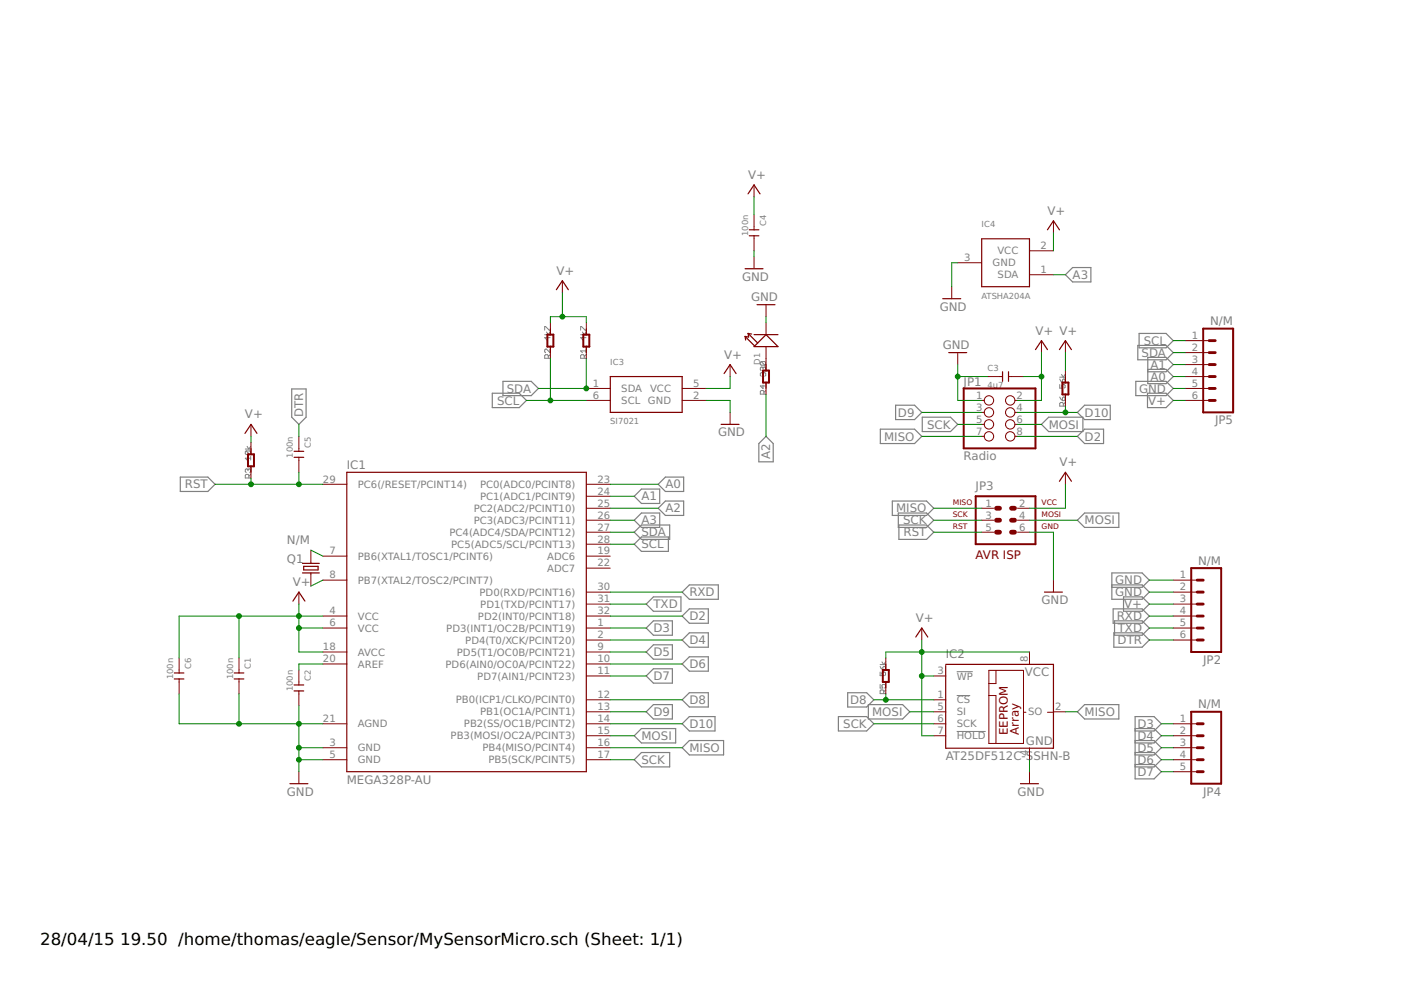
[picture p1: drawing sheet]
<svg xmlns="http://www.w3.org/2000/svg" width="297mm" height="210mm" viewBox="0 0 297 210" stroke-linecap="round" stroke-linejoin="round" font-family="sans-serif">
<g fill="none" stroke="#808080" stroke-width=".21">
<path d="M115.5 71h1.1M115.5 70v-.8l1.1 .8M115.9 70.4l.3 .6 .4-.6M116.1 71.4v.8l-.6-.6h1.1M116.2 76v-.6l-.1-.2h-.4l-.2 .2v.6h1.1M116.6 74v.8l-.7-.8-.4 .2v.4l.2 .2M116.6 75.2l-.4 .4M123.1 71h1.1M123.1 70v-.8l1.1 .8M123.5 70.4l.4 .6 .3-.6M123.7 71.4v.8l-.6-.6h1.1M123.9 76v-.6l-.2-.2h-.4l-.2 .2v.6h1.1"/>
<path d="M124.2 75.2l-.3 .4M124.2 74.4h-1.1l.4 .4M124.2 74v.8M161.4 76.7l-.2 .2v.3l.2 .2h.8M161.4 76.7h.8l.1 .2v.3l-.1 .2M161.4 76.7l.8 .7M161.8 79.2l-.2-.2-.4 .2v.4l.2 .2M161.8 78l-.2-.2-.4 .2v.4l.2 .2M161.8 79.2l.2-.2 .3 .2v.4l-.1 .2M161.8 78v.2M161.8 79.2v.2M161.8 78l.2-.2 .3 .2v.4l-.1 .2"/>
<path d="M224.7 80h1.1M225.1 79.4l.3 .6 .4-.6M52 95.2h1.1M52.2 95.6h.8l.1 .2v.4l-.1 .2M52.2 95.6l-.2 .2v.4l.2 .2h.8M52.2 95.6l.8 .8M52.4 94.6l.4 .6 .3-.6M52.6 99.6l.2-.2 .3 .2v.4l-.1 .2M52.6 99.6l-.2-.2-.4 .2v.4l.2 .2M52.6 99.6v.2M53.1 97.2h-1.1l.4 .3M53.1 96.8v.7"/>
<path d="M161.8 81.6v.8l-.6-.6h1.1M162 83.6v-.6l-.2-.2h-.4l-.2 .2v.6h1.1M162.3 82.8l-.3 .4M224.7 81.5v.8h.6l-.2-.4 .2-.4h.3l.2 .2v.4l-.2 .2M224.7 80.4l.6 .7M224.7 84.2l.6 .7M225.3 80.6l.1-.2 .4 .2v.3l-.2 .2h-.3zM225.3 84.4l.1-.2 .4 .2v.4l-.2 .1h-.3zM225.4 86.1v-.6l-.1-.2h-.4l-.2 .2v.6h1.1M225.8 85.3l-.4 .4M52.8 101.3v-.5l-.2-.2h-.4l-.2 .2v.5h1.1M53.1 100.6l-.3 .4"/>
<path d="M186.6 142.5v.8h.6l-.2-.4 .2-.4h.4l.1 .2v.4l-.1 .2M186.6 145.1v.8h.6l-.2-.4 .2-.4h.4l.1 .2v.4l-.1 .2M186.6 141.3l.6 .8M186.6 140.9h1.1M187 140.3l.4 .6 .3-.6M187.2 141.5l.2-.2 .3 .2v.4l-.1 .2h-.4zM187.4 147.1v-.6l-.2-.2h-.4l-.2 .2v.6h1.1M187.7 146.3l-.3 .4M202.8 147.5h2.9M202.8 155.1h6.2M202.8 142.4h3.4"/>
</g>
<g fill="none" stroke="#808080" stroke-width=".25">
<path d="M225.9 58.3l1.5-1.6h3.9v3.1h-3.9zM241.2 73.2h6l1.6 1.6-1.6 1.5h-6zM241.5 70.7h5.7l1.6 1.5-1.6 1.5h-5.7zM243.4 78.3h3.8l1.6 1.5-1.6 1.5h-3.8v-5.5h3.8l1.6 1.5-1.6 1.5h-3.8M61.8 82.5h3.1v6l-1.5 1.5-1.6-1.5zM104.4 83.4h5.7l1.5 1.5-1.5 1.5h-5.7zM106.6 80.9h6l1.6 1.5-1.6 1.5h-6zM162.4 92.5l1.5 1.5v3.9h-3v-3.9zM186.6 91h7.3l1.5 1.5-1.5 1.5h-7.3zM189.9 85.9h4l1.5 1.5-1.5 1.6h-4zM195.5 88.5h6l1.6 1.5-1.6 1.5h-6zM220.8 90l1.5-1.5h7.3v3h-7.3z"/>
<path d="M228.4 92.5l1.6-1.5h4v3h-4zM228.4 87.4l1.6-1.5h5.4v3.1h-5.4zM240.8 80.9h6.4l1.6 1.5-1.6 1.5h-6.4zM243.3 83.4h3.9l1.6 1.5-1.6 1.5h-3.9zM38.2 101.2h5.9l1.5 1.5-1.5 1.5h-5.9zM136 113.9h5.7v3h-5.7l-1.5-1.5zM136 108.8h3.9v3h-3.9l-1.5-1.5zM136 111.3h6v3.1h-6l-1.5-1.6zM136 103.7h3.9v3h-3.9l-1.5-1.5zM141.1 106.2h3.8v3.1h-3.8l-1.5-1.5zM141.1 101.2h3.8v3h-3.8l-1.5-1.5zM189.2 106.2h7.2l1.6 1.6-1.6 1.5h-7.2z"/>
<path d="M190.5 108.8h5.9l1.6 1.5-1.6 1.5h-5.9zM190.6 111.3h5.8l1.6 1.5-1.6 1.6h-5.8zM228.4 110.3l1.6-1.5h7.2v3h-7.2zM138.5 131.6h4.1v3.1h-4.1l-1.5-1.5zM138.5 126.6h5.9v3h-5.9l-1.5-1.5zM138.5 136.7h4.1v3.1h-4.1l-1.5-1.6zM146.2 124h6.1v3.1h-6.1l-1.6-1.6zM146.2 129.1h4v3h-4l-1.6-1.5zM146.2 134.2h4v3h-4l-1.6-1.5zM146.2 139.3h4v3h-4l-1.6-1.5zM235.7 124h6.4l1.6 1.5-1.6 1.6h-6.4v-5.6h6.4l1.6 1.5-1.6 1.5h-6.4M236 129.1h6.1l1.6 1.5-1.6 1.5h-6.1z"/>
<path d="M236.2 134.2h5.9l1.6 1.5-1.6 1.5h-5.9zM236.3 131.6h5.8l1.6 1.6-1.6 1.5h-5.8zM238.2 126.6h3.9l1.6 1.5-1.6 1.5h-3.9zM134.5 156l1.5-1.5h7.3v3h-7.3zM137 150.9l1.5-1.5h4.1v3h-4.1zM138.5 141.8h4.1v3h-4.1l-1.5-1.5zM144.6 148.4l1.6-1.5h4v3h-4zM144.6 158.5l1.6-1.5h7.2v3.1h-7.2zM144.6 153.5l1.6-1.6h5.4v3.1h-5.4zM177.8 151.9h5.9l1.6 1.6-1.6 1.5h-5.9zM179.7 146.9h4l1.6 1.5-1.6 1.5h-4zM184.1 149.4h7.3l1.5 1.5-1.5 1.5h-7.3z"/>
<path d="M228.4 150.9l1.6-1.5h7.2v3h-7.2zM240.7 154.5h4l1.5 1.5-1.5 1.5h-4M240.7 155h4l1.5-1.5-1.5-1.6h-4v13.2h4l1.5-1.5-1.5-1.5h-4M240.7 157h4l1.5 1.5-1.5 1.6h-4M240.7 159.6h4l1.5 1.5-1.5 1.5h-4M134.5 161.1l1.5-1.5h6v3h-6z"/>
</g>
<g fill="none" stroke="#800000" stroke-width=".25">
<path d="M158 57h3.8M158.6 41.1l1.3-1.9 1.2 1.9M158.9 48.7h2M158.9 50h2M208.1 50.6h10.2v10.2h-10.2zM222.1 48.7l1.3-1.9 1.2 1.9M118 61.4l1.2-1.9 1.3 1.9M129.4 79.8h15.2v7.6h-15.2zM153.5 79.2l1.3-1.9 1.3 1.9M158 71.3l2 2.1M158 71.3l.1 .8M158.6 70.7l.1 .8-.7-.2"/>
<path d="M158.6 70.7l2 2M158.6 70.7l.8 .1M159.9 71h5.1M160.5 64.6h3.8M162.4 71l2.6 2.5h-5.1zM199.9 63.3h3.8M201.1 74.8h3.9M212.6 78.8v2.1M213.8 78.8v2.1M219.5 74.1l1.3-1.9 1.3 1.9M224.6 74.1l1.3-1.9 1.3 1.9M51.9 91.9l1.3-1.9 1.3 1.9"/>
<path d="M62.4 95.7h2M62.4 97h2M152.9 90h3.8M64.1 119.4h3.6M73.5 100.1h50.8v63.5h-50.8zM224.6 102l1.3-1.9 1.3 1.9M62.1 127.4l1.3-1.9 1.2 1.9M64.1 121.5h3.6M64.4 120.1h3v.7h-3zM194.2 135.1l1.2-1.9 1.3 1.9M221.4 125.5h3.9M37 142.7h2"/>
<path d="M37 144h2M49.7 142.7h2M49.7 144h2M62.4 145.2h2M62.4 146.5h2M200.5 140.9h22.9v17.7h-22.9v-17.5M61.5 166.2h3.8M216.4 166.2h3.8"/>
</g>
<g fill="none" stroke="#800000" stroke-width=".21">
<path d="M159.9 39.2v2.5M119.2 59.5v2.6M159.9 45.6v3.1M159.9 50v3.2M159.9 54.4v2.6M203.1 55.7h5M218.3 53.2h5.1M218.3 58.3h5.1M223.4 46.8v2.6M116.7 68.4v2.6M116.7 73.5v2.5M124.3 68.4v2.6"/>
<path d="M124.3 73.5v2.5M154.8 77.3v2.5M162.4 64.6v2.5M162.4 68.4v2.6M162.4 73.5v5.1M201.8 60.8v2.5M203.1 74.8v2.5M209.4 79.8h3.2M213.8 79.8h3.2M220.8 72.2v2.6M225.9 72.2v2.6M225.9 78.6v2.5"/>
<path d="M251.3 79.8h5.1M251.3 72.2h5.1M251.3 74.8h5.1M251.3 77.3h5.1M53.2 90v2.5M53.2 93.8v2.5M53.2 98.9v2.5M63.4 92.5v3.2M63.4 97v3.1M124.3 84.9h5.1M124.3 82.4h5.1M144.6 84.9h5.1"/>
<path d="M144.6 82.4h5.1M154.8 87.4v2.6M162.4 81.1v2.5M208.1 84.9h.6M208.1 87.4h.6M208.1 90h.6M208.1 92.5h.6M215.2 84.9h.5M215.2 87.4h.5M215.2 90h.5M215.2 92.5h.5M225.9 83.6v2.6"/>
<path d="M251.3 84.9h5.1M251.3 82.4h5.1M65.9 116.6v2.8M68.5 117.9h5M68.5 102.7h5M124.3 117.9h5.1M124.3 115.4h5.1M124.3 112.8h5.1M124.3 110.3h5.1M124.3 107.8h5.1M124.3 105.2h5.1M124.3 102.7h5.1"/>
<path d="M208.1 112.8h2.6M208.1 110.3h2.6M208.1 107.8h2.6M215.7 112.8h2.6M215.7 110.3h2.6M215.7 107.8h2.6M225.9 100.1v2.6M38 139.5v3.2M50.7 139.5v3.2M63.4 125.5v2.6M65.9 121.5v2.8M68.5 123h5"/>
<path d="M68.5 130.6h5M68.5 138.2h5M68.5 133.2h5M124.3 130.6h5.1M124.3 138.2h5.1M124.3 135.7h5.1M124.3 133.2h5.1M124.3 128.1h5.1M124.3 125.5h5.1M124.3 120.5h5.1M187.8 139.5v2.5M195.4 133.2v2.5"/>
<path d="M218.3 138.2v2.6M223.4 123v2.5M248.8 123h5M248.8 130.6h5M248.8 135.7h5M248.8 133.2h5M248.8 128.1h5M248.8 125.5h5M38 144v3.1M50.7 144v3.1M63.4 142v3.2M63.4 146.5v3.1"/>
<path d="M68.5 158.5h5M68.5 153.5h5M68.5 140.8h5M124.3 158.5h5.1M124.3 153.5h5.1M124.3 140.8h5.1M124.3 156h5.1M124.3 150.9h5.1M124.3 148.4h5.1M124.3 143.3h5.1M187.8 144.6v2.5M198 153.5h2.5"/>
<path d="M198 156h2.5M198 150.9h2.5M198 148.4h2.5M198 143.3h2.5M209.7 142.1h7.3v15.5h-7.3zM209.7 147.5h1.5v10.1M211.2 142.1v2.8h-1.5M217 151h.5M218.3 158.5v2.6M222.1 151h1.3M223.4 150.9h2.5M248.8 158.5h5"/>
<path d="M248.8 153.5h5M248.8 156h5M63.4 163.6v2.6M68.5 161.1h5M124.3 161.1h5.1M218.3 163.6v2.6M248.8 161.1h5M248.8 163.6h5"/>
<circle cx="209.7" cy="90" r=".99"/>
<circle cx="209.7" cy="87.4" r=".99"/>
<circle cx="209.7" cy="92.5" r=".99"/>
<circle cx="209.7" cy="84.9" r=".99"/>
<circle cx="214.2" cy="87.4" r=".99"/>
<circle cx="214.2" cy="90" r=".99"/>
<circle cx="214.2" cy="92.5" r=".99"/>
<circle cx="214.2" cy="84.9" r=".99"/>
</g>
<path d="M116.1 71h1.2v2.5h-1.2zM123.7 71h1.2v2.5h-1.2zM161.8 78.6h1.2v2.5h-1.2zM255.1 69.7h6.4v17.7h-6.4zM52.6 96.3h1.2v2.6h-1.2zM204.3 82.4h15.2v12.7h-15.2zM225.3 81.1h1.2v2.5h-1.2zM206.9 105.2h12.6v10.2h-12.6zM252.6 120.5h6.3v17.7h-6.3zM187.2 142h1.2v2.6h-1.2zM252.6 150.9h6.3v15.3h-6.3z" fill="none" stroke="#800000" stroke-width=".42"/>
<path d="M211.3 107.8h.6M211.3 110.3h.6M211.3 112.8h.6M214.5 107.8h.6M214.5 110.3h.6M214.5 112.8h.6" fill="none" stroke="#800000" stroke-width="1"/>
<g fill="none" stroke="#800000" stroke-width=".61">
<path d="M256.4 77.3h1.2M256.4 74.8h1.2M256.4 72.2h1.2M256.4 79.8h1.2M256.4 82.4h1.2M256.4 84.9h1.2M253.8 128.1h1.3M253.8 125.5h1.3M253.8 123h1.3M253.8 133.2h1.3M253.8 130.6h1.3M253.8 135.7h1.3"/>
<path d="M253.8 158.5h1.3M253.8 156h1.3M253.8 153.5h1.3M253.8 163.6h1.3M253.8 161.1h1.3"/>
</g>
<g fill="none" stroke="#008000" stroke-width=".21">
<path d="M159.9 41.7v3.9M159.9 53.2v1.2M203.1 55.7h-1.3v5.1M223.4 49.4v3.8M223.4 58.3h2.5M116.7 68.4v-1.3h7.6v1.3M116.7 76v8.9M119.2 62.1v5M124.3 76v6.4h-10.1M154.8 79.8v2.6h-5.1M162.4 67.1v1.3M203.1 77.3v7.6h5"/>
<path d="M203.1 79.8h6.3M217 79.8h3.8M220.8 74.8v10.1h-5.1M225.9 74.8v3.8M248.8 79.8h2.5M248.8 72.2h2.5M248.8 74.8h2.5M248.8 77.3h2.5M53.2 92.5v1.3M63.4 90v2.5M111.6 84.9h12.7M149.7 84.9h5.1v2.5"/>
<path d="M162.4 83.6v8.9M195.4 92.5h12.7M195.4 87.4h12.7M203.1 90h5M215.7 90h5.1M215.7 92.5h12.7M215.7 87.4h12.7M225.9 86.2v1.2M248.8 84.9h2.5M248.8 82.4h2.5M45.6 102.7h22.9M53.2 101.4v1.3"/>
<path d="M63.4 100.1v2.6M65.9 116.6l2.6 1.3M129.4 112.8h5.1M129.4 107.8h10.2M129.4 110.3h5.1M129.4 115.4h5.1M129.4 102.7h10.2M129.4 105.2h5.1M198 112.8h10.1M198 107.8h10.1M198 110.3h10.1M218.3 112.8h5.1v10.2"/>
<path d="M218.3 110.3h10.1M225.9 102.7v5.1h-7.6M50.7 130.6v8.9M63.4 128.1v10.1h5.1M63.4 133.2h5.1M68.5 130.6h-30.5v8.9M68.5 123l-2.6 1.3M129.4 125.5h15.2M129.4 130.6h15.2M129.4 128.1h7.6M129.4 133.2h7.6M129.4 138.2h7.6"/>
<path d="M129.4 135.7h15.2M195.4 135.7v20.3h2.6M218.3 138.2h-30.5v1.3M243.7 123h5.1M243.7 125.5h5.1M243.7 130.6h5.1M243.7 128.1h5.1M243.7 133.2h5.1M243.7 135.7h5.1M38 147.1v6.4h30.5M50.7 147.1v6.4M63.4 149.6v14"/>
<path d="M63.4 158.5h5.1M68.5 140.8h-5.1v1.2M129.4 153.5h15.2M129.4 158.5h15.2M129.4 156h5.1M129.4 143.3h7.6M129.4 150.9h7.6M129.4 148.4h15.2M129.4 140.8h15.2M185.3 153.5h12.7M185.3 148.4h12.7M187.8 147.1v1.3"/>
<path d="M192.9 150.9h5.1M195.4 143.3h2.6M225.9 150.9h2.5M246.2 153.5h2.6M246.2 158.5h2.6M246.2 156h2.6M63.4 161.1h5.1M129.4 161.1h5.1M218.3 161.1v2.5M246.2 161.1h2.6M246.2 163.6h2.6"/>
</g>
<g fill="#008000" stroke="#008000" stroke-width=".21">
<circle cx="203.1" cy="79.8" r=".51"/>
<circle cx="63.4" cy="161.1" r=".51"/>
<circle cx="63.4" cy="158.5" r=".51"/>
<circle cx="63.4" cy="153.5" r=".51"/>
<circle cx="50.7" cy="153.5" r=".51"/>
<circle cx="220.8" cy="79.8" r=".51"/>
<circle cx="63.4" cy="130.6" r=".51"/>
<circle cx="63.4" cy="133.2" r=".51"/>
<circle cx="50.7" cy="130.6" r=".51"/>
<circle cx="195.4" cy="143.3" r=".51"/>
<circle cx="195.4" cy="138.2" r=".51"/>
<circle cx="119.2" cy="67.1" r=".51"/>
<circle cx="116.7" cy="84.9" r=".51"/>
<circle cx="124.3" cy="82.4" r=".51"/>
<circle cx="63.4" cy="102.7" r=".51"/>
<circle cx="53.2" cy="102.7" r=".51"/>
<circle cx="225.9" cy="87.4" r=".51"/>
<circle cx="187.8" cy="148.4" r=".51"/>
</g>
<g font-size="3.5">
<text x="8.5" y="200.4">28/04/15</text>
<text x="25.5" y="200.4">19.50 /home/thomas/eagle/Sensor/MySensorMicro.sch (Sheet: 1/1)</text>
</g>
<g font-size="2.5" fill="#808080">
<text x="158.6" y="37.9">V+</text>
<text x="222.1" y="45.6">V+</text>
<text x="118" y="58.2">V+</text>
<text x="157.3" y="59.5">GND</text>
<text x="227.4" y="59.1">A3</text>
<text x="159.2" y="63.8">GND</text>
<text x="199.2" y="65.9">GND</text>
<text x="219.5" y="70.9">V+ V+</text>
<text x="256.6" y="68.9">N/M</text>
<text x="153.5" y="76">V+</text>
<text x="199.9" y="74">GND</text>
<text x="242" y="75.6">SDA</text>
<text x="242.5" y="73.1">SCL</text>
<text x="107.4" y="83.3">SDA</text>
<text x="204.3" y="81.7">JP1</text>
<text x="241.5" y="83.3">GND</text>
<text x="243.9" y="80.7">A0</text>
<text x="243.9" y="78.2">A1</text>
<text x="51.9" y="88.7">V+</text>
<text x="64.3" y="88.5" transform="rotate(-90 64.3 88.5)">DTR</text>
<text x="105.4" y="85.8">SCL</text>
<text x="190.4" y="88.3">D9</text>
<text x="230" y="88.3">D10</text>
<text x="243.4" y="85.8">V+</text>
<text x="257.6" y="90">JP5</text>
<text x="152.3" y="92.5">GND</text>
<text x="187.4" y="93.4">MISO</text>
<text x="196.6" y="90.9">SCK</text>
<text x="222.3" y="90.9">MOSI</text>
<text x="230" y="93.4">D2</text>
<text x="73.5" y="99.4">IC1</text>
<text x="163.3" y="97.4" transform="rotate(-90 163.3 97.4)">A2</text>
<text x="204.3" y="97.6">Radio</text>
<text x="224.6" y="98.9">V+</text>
<text x="39.2" y="103.6">RST</text>
<text x="136" y="106.1">A1</text>
<text x="141.1" y="103.6">A0</text>
<text x="206.9" y="104">JP3</text>
<text x="136" y="113.7">SDA</text>
<text x="136" y="111.2">A3</text>
<text x="141.1" y="108.7">A2</text>
<text x="190" y="108.7">MISO</text>
<text x="191.5" y="111.2">SCK</text>
<text x="191.6" y="113.7">RST</text>
<text x="230" y="111.2">MOSI</text>
<text x="60.8" y="115.4">N/M</text>
<text x="60.8" y="119.4">Q1</text>
<text x="136" y="116.3">SCL</text>
<text x="254" y="119.7">N/M</text>
<text x="62.1" y="124.3">V+</text>
<text x="236.4" y="123.9">GND</text>
<text x="138.5" y="129">TXD</text>
<text x="146.2" y="126.4">RXD</text>
<text x="146.2" y="131.5">D2</text>
<text x="194.2" y="131.9">V+</text>
<text x="220.8" y="128.1">GND</text>
<text x="236.4" y="126.4">GND</text>
<text x="236.8" y="131.5">RXD</text>
<text x="238.3" y="129">V+</text>
<text x="138.5" y="134">D3</text>
<text x="146.2" y="136.6">D4</text>
<text x="237" y="136.6">DTR</text>
<text x="237" y="134">TXD</text>
<text x="138.5" y="139.1">D5</text>
<text x="146.2" y="141.7">D6</text>
<text x="200.5" y="139.6">IC2</text>
<text x="217.3" y="143.4">VCC</text>
<text x="255.1" y="140.8">JP2</text>
<text x="138.5" y="144.2">D7</text>
<text x="146.2" y="149.3">D8</text>
<text x="180.2" y="149.3">D8</text>
<text x="138.5" y="151.8">D9</text>
<text x="146.2" y="154.4">D10</text>
<text x="178.8" y="154.4">SCK</text>
<text x="184.9" y="151.8">MOSI</text>
<text x="230" y="151.8">MISO</text>
<text x="241.2" y="154.4">D3</text>
<text x="254" y="150.2">N/M</text>
<text x="136" y="156.9">MOSI</text>
<text x="136" y="162">SCK</text>
<text x="146.2" y="159.4">MISO</text>
<text x="200.5" y="161.2">AT25DF512C-SSHN-B</text>
<text x="217.5" y="157.9">GND</text>
<text x="241.2" y="156.9">D4</text>
<text x="241.2" y="162">D6</text>
<text x="241.2" y="159.4">D5</text>
<text x="73.5" y="166.2">MEGA328P-AU</text>
<text x="241.2" y="164.5">D7</text>
<text x="60.8" y="168.7">GND</text>
<text x="215.7" y="168.7">GND</text>
<text x="255.1" y="168.7">JP4</text>
</g>
<g font-size="2.5" fill="#800000">
<text x="206.9" y="118.6">AVR ISP</text>
<text x="213.7" y="155.9" transform="rotate(-90 213.7 155.9)">EEPROM</text>
<text x="216" y="155.9" transform="rotate(-90 216 155.9)">Array</text>
</g>
<g font-size="2.1" fill="#808080">
<text x="211.5" y="53.9">VCC</text>
<text x="220.6" y="52.8">2</text>
<text x="204.4" y="55.4">3</text>
<text x="210.5" y="56.5">GND</text>
<text x="211.5" y="59">SDA</text>
<text x="220.6" y="57.9">1</text>
<text x="252.7" y="71.9">1</text>
<text x="252.7" y="74.4">2</text>
<text x="252.7" y="76.9">3</text>
<text x="125.7" y="82">1</text>
<text x="131.7" y="83.1">SDA</text>
<text x="137.8" y="83.1">VCC</text>
<text x="147" y="82">5</text>
<text x="252.7" y="79.5">4</text>
<text x="252.7" y="82">5</text>
<text x="125.7" y="84.6">6</text>
<text x="131.7" y="85.7">SCL</text>
<text x="137.4" y="85.7">GND</text>
<text x="147" y="84.6">2</text>
<text x="207" y="84.6">1</text>
<text x="207" y="87.1">3</text>
<text x="207" y="89.6">5</text>
<text x="215.5" y="84.6">2</text>
<text x="215.5" y="87.1">4</text>
<text x="215.5" y="89.6">6</text>
<text x="252.7" y="84.6">6</text>
<text x="207" y="92.2">7</text>
<text x="215.5" y="92.2">8</text>
<text x="68.5" y="102.3">29</text>
<text x="75.9" y="103.4">PC6(/RESET/PCINT14)</text>
<text x="101.8" y="106">PC1(ADC1/PCINT9)</text>
<text x="101.8" y="103.4">PC0(ADC0/PCINT8)</text>
<text x="126.7" y="107.4">25</text>
<text x="126.7" y="104.9">24</text>
<text x="126.7" y="102.3">23</text>
<text x="209" y="107.4">1</text>
<text x="216.1" y="107.4">2</text>
<text x="95.3" y="113.6">PC4(ADC4/SDA/PCINT12)</text>
<text x="100.4" y="111.1">PC3(ADC3/PCINT11)</text>
<text x="100.4" y="108.5">PC2(ADC2/PCINT10)</text>
<text x="126.7" y="112.5">27</text>
<text x="126.7" y="109.9">26</text>
<text x="209" y="109.9">3</text>
<text x="209" y="112.5">5</text>
<text x="216.1" y="112.5">6</text>
<text x="216.1" y="109.9">4</text>
<text x="69.8" y="117.6">7</text>
<text x="75.9" y="118.7">PB6(XTAL1/TOSC1/PCINT6)</text>
<text x="95.7" y="116.1">PC5(ADC5/SCL/PCINT13)</text>
<text x="116" y="118.7">ADC6</text>
<text x="126.7" y="115">28</text>
<text x="126.7" y="117.6">19</text>
<text x="69.8" y="122.6">8</text>
<text x="75.9" y="123.8">PB7(XTAL2/TOSC2/PCINT7)</text>
<text x="116" y="121.2">ADC7</text>
<text x="126.7" y="125.2">30</text>
<text x="126.7" y="120.1">22</text>
<text x="250.1" y="122.6">1</text>
<text x="250.1" y="125.2">2</text>
<text x="69.8" y="130.3">4</text>
<text x="75.9" y="131.4">VCC</text>
<text x="101.3" y="131.4">PD2(INT0/PCINT18)</text>
<text x="101.7" y="126.3">PD0(RXD/PCINT16)</text>
<text x="101.8" y="128.8">PD1(TXD/PCINT17)</text>
<text x="126.7" y="130.3">32</text>
<text x="126.7" y="127.7">31</text>
<text x="250.1" y="127.7">3</text>
<text x="250.1" y="130.3">4</text>
<text x="68.5" y="137.9">18</text>
<text x="69.8" y="132.8">6</text>
<text x="75.9" y="133.9">VCC</text>
<text x="94.6" y="133.9">PD3(INT1/OC2B/PCINT19)</text>
<text x="98.7" y="136.5">PD4(T0/XCK/PCINT20)</text>
<text x="126.7" y="137.9">9</text>
<text x="126.7" y="135.3">2</text>
<text x="126.7" y="132.8">1</text>
<text x="250.1" y="132.8">5</text>
<text x="250.1" y="135.3">6</text>
<text x="68.5" y="140.4">20</text>
<text x="75.9" y="141.5">AREF</text>
<text x="75.9" y="139">AVCC</text>
<text x="94.5" y="141.5">PD6(AIN0/OC0A/PCINT22)</text>
<text x="96.9" y="139">PD5(T1/OC0B/PCINT21)</text>
<text x="126.7" y="143">11</text>
<text x="126.7" y="140.4">10</text>
<text x="198.8" y="143">3</text>
<text x="217.9" y="140.4" transform="rotate(-90 217.9 140.4)">8</text>
<text x="96.6" y="149.2">PB0(ICP1/CLKO/PCINT0)</text>
<text x="101.2" y="144.1">PD7(AIN1/PCINT23)</text>
<text x="126.7" y="148">12</text>
<text x="198.8" y="148">1</text>
<text x="202.8" y="149.2">CS</text>
<text x="202.8" y="144.1">WP</text>
<text x="68.5" y="153.1">21</text>
<text x="75.9" y="154.2">AGND</text>
<text x="98.4" y="154.2">PB2(SS/OC1B/PCINT2)</text>
<text x="101.8" y="151.7">PB1(OC1A/PCINT1)</text>
<text x="126.7" y="155.7">15</text>
<text x="126.7" y="153.1">14</text>
<text x="126.7" y="150.6">13</text>
<text x="198.8" y="155.7">7</text>
<text x="198.8" y="153.1">6</text>
<text x="198.8" y="150.6">5</text>
<text x="202.8" y="154.2">SCK</text>
<text x="202.8" y="151.7">SI</text>
<text x="218" y="151.7">SO</text>
<text x="223.7" y="150.6">2</text>
<text x="250.1" y="153.1">1</text>
<text x="250.1" y="155.7">2</text>
<text x="69.8" y="158.2">3</text>
<text x="69.8" y="160.7">5</text>
<text x="75.9" y="159.3">GND</text>
<text x="75.9" y="161.8">GND</text>
<text x="95.5" y="156.8">PB3(MOSI/OC2A/PCINT3)</text>
<text x="102.3" y="159.3">PB4(MISO/PCINT4)</text>
<text x="103.5" y="161.8">PB5(SCK/PCINT5)</text>
<text x="126.7" y="160.7">17</text>
<text x="126.7" y="158.2">16</text>
<text x="202.8" y="156.8">HOLD</text>
<text x="217.9" y="160.3" transform="rotate(-90 217.9 160.3)">4</text>
<text x="250.1" y="158.2">3</text>
<text x="250.1" y="160.7">4</text>
<text x="250.1" y="163.3">5</text>
</g>
<g font-size="1.8" fill="#808080">
<text x="162.4" y="47.9" transform="rotate(-90 162.4 47.9)">C4</text>
<text x="158.6" y="50" transform="rotate(-90 158.6 50)">100n</text>
<text x="208.1" y="48.1">IC4</text>
<text x="208.1" y="63.3">ATSHA204A</text>
<text x="129.4" y="77.3">IC3</text>
<text x="161.1" y="77.3" transform="rotate(-90 161.1 77.3)">D1</text>
<text x="209.4" y="82.4">4u7</text>
<text x="209.4" y="78.6">C3</text>
<text x="129.4" y="90">SI7021</text>
<text x="65.9" y="94.9" transform="rotate(-90 65.9 94.9)">C5</text>
<text x="62.1" y="97" transform="rotate(-90 62.1 97)">100n</text>
<text x="36.7" y="144" transform="rotate(-90 36.7 144)">100n</text>
<text x="40.5" y="141.9" transform="rotate(-90 40.5 141.9)">C6</text>
<text x="49.4" y="144" transform="rotate(-90 49.4 144)">100n</text>
<text x="53.2" y="141.9" transform="rotate(-90 53.2 141.9)">C1</text>
<text x="62.1" y="146.5" transform="rotate(-90 62.1 146.5)">100n</text>
<text x="65.9" y="144.4" transform="rotate(-90 65.9 144.4)">C2</text>
</g>
<g font-size="1.6" fill="#800000">
<text x="202" y="107.1">MISO</text>
<text x="220.8" y="107.1">VCC</text>
<text x="202" y="109.7">SCK</text>
<text x="202" y="112.2">RST</text>
<text x="220.8" y="109.7">MOSI</text>
<text x="220.8" y="112.2">GND</text>
</g>
</svg>
